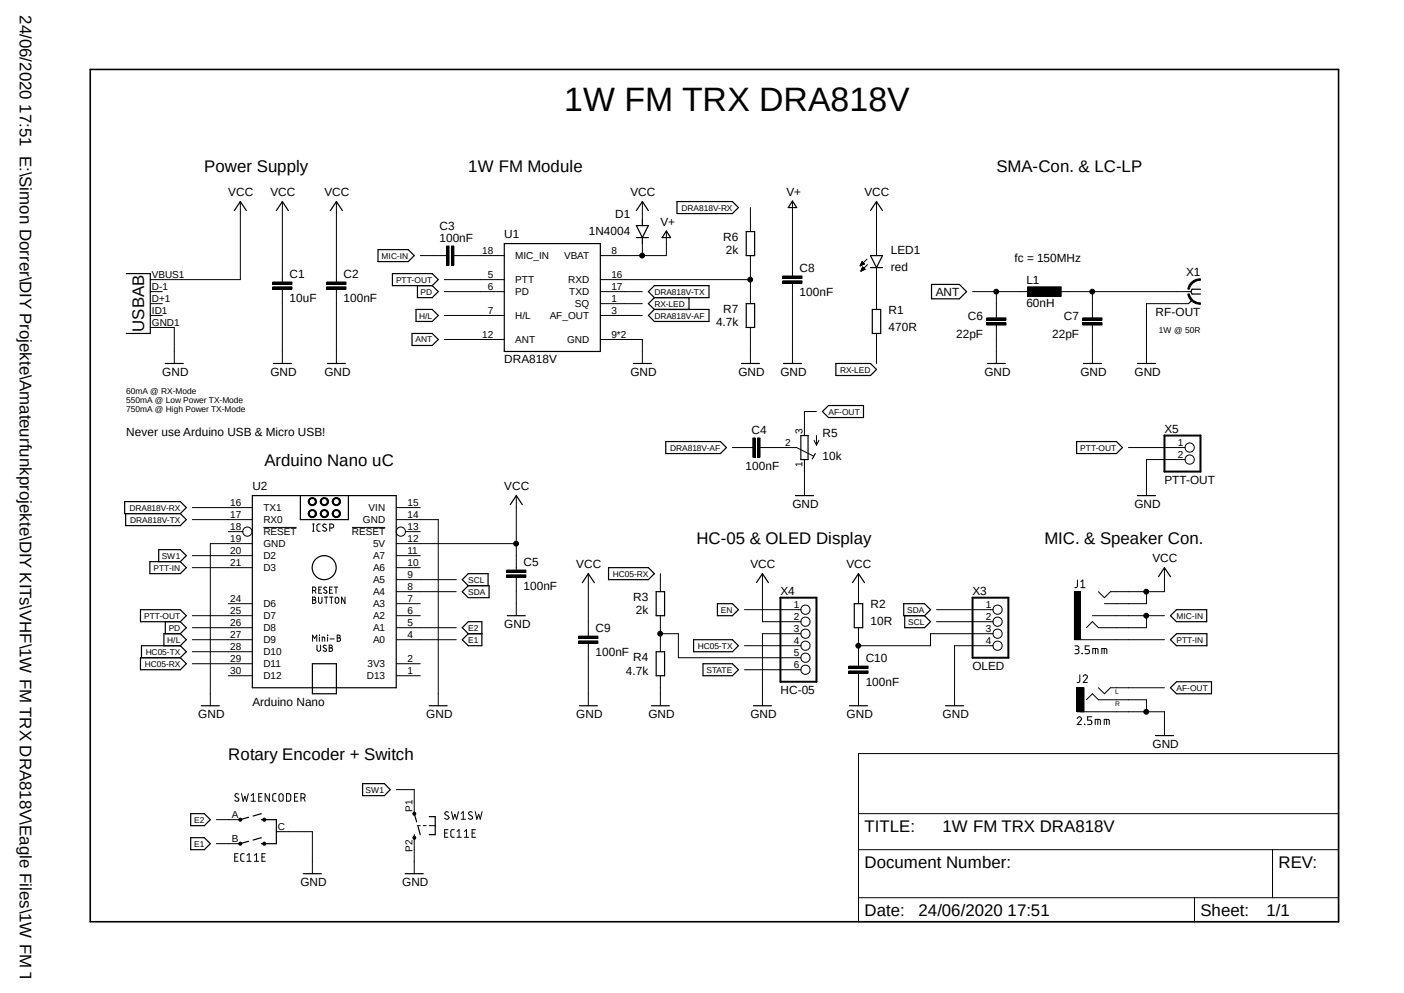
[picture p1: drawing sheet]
<svg xmlns="http://www.w3.org/2000/svg" width="297mm" height="210mm" viewBox="0 0 297 210" stroke-linecap="round" stroke-linejoin="round" font-family="sans-serif">
<path d="M18.5 14.4l265 181.1M283.5 14.4l-265 181.1" fill="none" stroke="#fff" stroke-width=".21"/>
<g fill="none" stroke="#000" stroke-width=".21">
<path d="M50.8 42.6v16.5h-19M57.7 59.6h4.1v.6h-4.1zM59.7 42.6v17M69.1 59.6h4.1v.6h-4.1zM71.2 42.6v17M88.9 54.1h5.6M94 59.1h12.7M94.5 52h.5v4.1h-.5zM95.5 52h.5v4.1h-.5zM96 54.1h10.7M127 59.1h31.8M135.9 42.6v3.8"/>
<path d="M135.9 51.5v2.6M141 49v5.1h-14M158.8 43.9v5.1M158.8 54.1v10.1M165.6 58.4h4.1v.5h-4.1zM165.6 59.4h4.1v.5h-4.1zM167.6 42.6v15.8M167.6 59.9v17M182 56.1h.2M182.1 56h.3M182.1 55.9h.5M182.1 55.8h.7"/>
<path d="M182.2 55.8h.6M182.2 57.3h.1M182.2 57.2h.3M182.2 55.7h.5M182.2 57.1h.5M182.2 55.6h.4M182.2 57h.7M182.3 55.5h.2M182.3 56.9h.6M182.3 55.4h.2M182.3 56.8h.5M182.4 55.3l.5 .5-.9 .4z"/>
<path d="M182.4 56.7h.4M182.4 56.6h.3M182.5 56.5l-.4 .9M182.5 56.5l.5 .5-.9 .4M182.5 56.5l.1 .1M183.4 54.8l-1.5 1.4M183.5 56l-1.4 1.4M185.4 42.6v11.5M185.4 56.6v8.8M252 59.8a2.55 2.55 0 0 1 2-.8v.3a2.46 2.46 0 0 0-2.4 1.9l-.3-.1v-.3zM31.8 64.2h2.5M31.8 66.7h2.5"/>
<path d="M31.8 61.7h2.5M31.8 69.3h5.1v7.6M57.7 60.7h4.1v.5h-4.1zM59.7 61.2v15.7M69.1 60.7h4.1v.5h-4.1zM71.2 61.2v15.7M94 66.7h12.7M94 61.7h12.7M94 71.8h12.7M127 64.2h8.9M127 66.7h8.9M127 61.7h8.9"/>
<path d="M127 71.8h8.9v5.1M158.8 69.3v7.6M185.4 70.5v6.4M205.7 61.7h12.7M208.7 67.2h4.1v.5h-4.1zM208.7 68.2h4.1v.5h-4.1zM210.8 61.7v5.5M210.8 68.7v8.2M217.4 60.7h7.1v2h-7.1zM223.5 61.7h28.4M229.1 67.2h4v.5h-4zM229.1 68.2h4v.5h-4z"/>
<path d="M231.1 61.7v5.5M231.1 68.7v8.2M251.3 62.2l.3-.1a2.35 2.35 0 0 0 2.4 2v.2a2.57 2.57 0 0 1-2.7-2.1zM251.4 64.2h-8.9v12.7M154.9 94.7h4.4M159.3 92.6h.5v4.1h-.5zM160.3 92.6h.5v4.1h-.5zM160.8 94.7h7.7l3.5 1.7M170.2 97.2v7.6M172.2 93.1l.5 1M172.7 87h-2.5v5.1M172.7 92.1v2"/>
<path d="M173.2 93.1l-.5 1M238.7 94.7h12M250.7 97.2h-8.2v7.6M40.7 107.4h12.7M40.7 109.9h12.7M40.7 117.5h12.7M48.3 112.4h3.1M53.4 115h-8.9v34.3M55.7 111.5h7M65.5 107.9a.89 .89 0 0 1 1.4 .4 .89 .89 0 0 1-.6 1.2 .89 .89 0 0 1-1.1-.9h.2a.64 .64 0 0 1 .9-.5 .64 .64 0 0 1 .2 1 .64 .64 0 0 1-1-.2l-.1-.3h-.2zM65.5 105.4a.89 .89 0 0 1 1.4 .3 .89 .89 0 0 1-.6 1.3 .89 .89 0 0 1-1.1-.9h.2a.64 .64 0 0 1 1-.5 .64 .64 0 0 1 .1 1 .64 .64 0 0 1-1-.2l-.1-.3h-.2zM66.1 112.4h.4"/>
<path d="M66.1 110.8h.4M66.3 110.8v1.6M67.7 110.8l-.5 .1-.1 .3v1l.6 .2M68.1 105.4a.89 .89 0 0 1 1.3 .3 .89 .89 0 0 1-.6 1.3 .89 .89 0 0 1-1.1-.9h.3a.64 .64 0 0 1 .9-.5 .64 .64 0 0 1 .2 1 .64 .64 0 0 1-1.1-.2v-.3h-.3zM68.1 107.9a.89 .89 0 0 1 1.3 .4 .89 .89 0 0 1-.6 1.2 .89 .89 0 0 1-1.1-.9h.3a.64 .64 0 0 1 .9-.5 .64 .64 0 0 1 .2 1 .64 .64 0 0 1-1.1-.2v-.3h-.3zM69 111l-.4-.2a.34 .34 0 0 0-.3 .3 .34 .34 0 0 0 .2 .4l.5 .3a.34 .34 0 0 1-.3 .6l-.5-.3M69.8 111.7h.4a.42 .42 0 0 0 .4-.4 .42 .42 0 0 0-.4-.5h-.4v1.6M70.6 105.4a.89 .89 0 0 1 1.4 .3 .89 .89 0 0 1-.7 1.3 .89 .89 0 0 1-1-.9h.2a.64 .64 0 0 1 .9-.5 .64 .64 0 0 1 .2 1 .64 .64 0 0 1-1-.2l-.1-.3h-.2zM70.6 107.9a.89 .89 0 0 1 1.4 .4 .89 .89 0 0 1-.7 1.2 .89 .89 0 0 1-1-.9h.2a.64 .64 0 0 1 .9-.5 .64 .64 0 0 1 .2 1 .64 .64 0 0 1-1-.2l-.1-.3h-.2zM74.5 111.5h7M83.8 109.9h8.9v39.4M83.8 107.4h5.1"/>
<path d="M83.8 115h25.4M83.8 117.5h5.1M85.8 112.4h3.1M109.2 104.8v15.8M40.7 132.8h12.7M40.7 135.3h12.7M40.7 130.2h12.7M40.7 120.1h12.7M40.7 137.8h12.7M48.3 127.7h5.1M66.1 124.9l.6-.1a.37 .37 0 0 0 .1-.4 .37 .37 0 0 0-.3-.2h-.4v1.3M66.1 126.3h.4l.3 .2-.1 .3-.2 .1a.37 .37 0 0 1 .3 .2 .37 .37 0 0 1-.1 .5h-.6z"/>
<path d="M66.1 135.6v-1.3l.4 .7 .5-.7v1.3M66.1 126.9h.4M66.5 124.9l.3 .6M67.1 136.4v1a.38 .38 0 0 0 .3 .4 .38 .38 0 0 0 .4-.4v-1M67.4 126.3v1l.3 .3 .4-.2v-1.1M67.4 124.8h.5M67.6 134.3v.1M67.6 134.7v.9M67.6 134.3h.1M67.6 134.4h.1M68 124.2h-.6v1.3h.6M68.2 135.6v-.9l.5 .1v.8"/>
<path d="M68.6 126.3h.7M69 136.6l-.3-.2-.3 .3 .5 .5a.31 .31 0 0 1 .2 .3 .31 .31 0 0 1-.2 .3l-.5-.2M69 126.3v1.3M69.1 124.3l-.5-.1-.1 .3 .1 .2 .4 .2 .1 .4-.2 .2-.4-.2M69.3 134.3v.1zM69.3 134.7v.9M69.6 136.4l.6 .1 .1 .3-.3 .2 .2 .1a.37 .37 0 0 1 .1 .4 .37 .37 0 0 1-.3 .3h-.4zM69.6 137h.4M69.7 124.8h.5M69.7 126.3h.7M69.8 135.1h.9M70.1 126.3v1.3"/>
<path d="M70.3 124.2h-.6v1.3h.6M70.7 124.2h.8M71 126.5l.1-.1a.38 .38 0 0 1 .6 .3v.6a.38 .38 0 0 1-.4 .3 .38 .38 0 0 1-.4-.3zM71.1 124.2v1.3M71.3 134.3l.6 .1 .1 .3-.3 .2 .2 .1a.37 .37 0 0 1 .1 .4 .37 .37 0 0 1-.3 .2h-.4zM71.3 134.9h.4M73 126.3v1.3l-.7-1.3v1.3M83.8 125.1h12.7M83.8 132.8h12.7M83.8 135.3h12.7M83.8 130.2h5.1M83.8 127.7h5.1"/>
<path d="M83.8 120.1h5.1M83.8 122.6h12.7M107.2 121.6h4.1v.5h-4.1zM107.2 120.6h4.1v.5h-4.1zM109.2 122.1v8.1M122.4 135.6h4.1v.5h-4.1zM122.4 134.5h4.1v.5h-4.1zM124.5 121.3v13.2M124.5 136.1v13.2M139.7 134h3.8v5.1h26M139.7 121.3v3.8M139.7 130.2v7.6"/>
<path d="M157.5 128.9h12M157.5 136.6h12M161.3 121.3v10.2h8.2M169.5 134h-8.2v15.3M181.6 121.3v6.4M181.6 132.8v8.1M198.1 128.9h12M198.1 131.5h12M210.1 134h-13.2v2.6h-15.3M210.1 136.6h-8.2v12.7M227.3 125.1h1.3v10.2h-1.3zM227.4 136.6h.5a.38 .38 0 0 1 .4 .4 .38 .38 0 0 1-.4 .4h-.4"/>
<path d="M227.8 137.4h.2a.46 .46 0 0 1 .2 .5 .46 .46 0 0 1-.4 .4h-.4M227.9 122.7v1.2a.4 .4 0 0 1-.5 .4M228.6 135.3h17.7M228.6 124.3h.9M228.6 123l.5-.3v1.6M228.9 138.2l.1 .1zM230.5 136.6h-.9v.8h.7l.2 .3a.4 .4 0 0 1-.4 .6h-.5M231.1 130.2h15.2M231.2 138.3v-1.1h1l.1 1.1M231.7 137.2v1.1M233.1 138.3v-1.1l1 .1v1M233.6 137.2v1.1"/>
<path d="M242.5 125.1v2.6h-8.9M242.5 130.2v2.6h-10.1l-1.3-1.3-1.3 1.3M246.3 120.1v5h-11.4l-1.3 1.3-1.2-1.3M40.7 140.4h12.7M48.3 142.9h5.1M83.8 140.4h5.1M83.8 142.9h5.1M139.7 142.9v6.4M157.5 141.6h12M179.6 141.9h4v.5h-4zM179.6 140.9h4v.5h-4zM181.6 159.4h101.6v35.5h-101.6z"/>
<path d="M181.6 142.4v6.9M227.8 145.5h1.5v5h-1.5zM227.9 152a.44 .44 0 0 1 .6-.4 .44 .44 0 0 1 .1 .7l-.7 .9h.9M228.4 142.7v1.3a.4 .4 0 0 1-.5 .4M228.6 150.5h17.7v5.1M229.2 143.1a.43 .43 0 0 1 .6-.3 .43 .43 0 0 1 .1 .6l-.7 1h.8M229.4 153.2h.1zM229.8 148l1.3-1.3 1.3 1.3h10.1v2.5M231 151.6h-.9v.7h.5l.4 .4-.2 .5h-.7M231.7 153.2v-1.1l1 .1 .1 1M232.2 152.1v1.1M232.4 145.5l1.2 1.2 1.3-1.2h11.4"/>
<path d="M233.6 153.2v-1.1l1 .2 .1 .9M234.1 152.1v1.1M45.8 173.4h5M45.8 178.4h5M50.5 168l-.6-.1a.38 .38 0 0 0 0 .6l.5 .3a.34 .34 0 0 1 0 .6h-.5l-.2-.2M50.6 173.1l.2-.1 .3 .1 .1 .3-.1 .2h-.5zM50.6 178.2l.2-.1 .3 .1 .1 .2-.1 .3h-.5zM51.1 167.9l.3 1.6 .4-1.1 .4 1.1 .3-1.6M53.1 168.2l.5-.3v1.6M53.1 169.5h.9M54.7 168.6h.6M55.5 167.9h-.8v1.6h.8"/>
<path d="M55.7 173.1l.2-.1 .2 .1 .2 .3-.2 .2h-.4zM55.7 178.2l.2-.1 .2 .1 .2 .2-.2 .3h-.4zM57 167.9v1.6l-.9-1.6v1.6M58.4 167.9h-.5l-.2 .3v1.1l.7 .2M58.5 175.9h7.6v8.9M59.1 168.1a.49 .49 0 0 1 .8 0 1.3 1.3 0 0 1-.2 1.3h-.5a1.3 1.3 0 0 1-.1-1.3zM60.6 167.9h.7a1.26 1.26 0 0 1 .2 1.3l-.2 .2-.7 .1zM62.3 168.6h.5M63 167.9h-.7v1.6h.7M63.7 168.7h.4a.45 .45 0 0 0 .4-.2 .45 .45 0 0 0 0-.4l-.8-.2v1.6M64.2 168.7l.4 .8M83.8 167h3.8v5.1"/>
<path d="M87.4 171.9l.2-.2 .3 .2v.4h-.5zM87.4 177l.2-.2 .3 .2v.4h-.5zM87.6 177.2v7.6M88.3 174.6h.6M89.5 174.6h.7M90.8 174.6h1.3M94.1 176.2h.5M94.8 175.5h-.7v1.6h.7M94.9 171.8l-.2-.1a.39 .39 0 0 0-.5 .1 .39 .39 0 0 0-.1 .4l.8 .6a.34 .34 0 0 1-.3 .5l-.5-.2M95.5 171.7l.4 1.6 .3-1.1 .4 1.1 .4-1.6M96.1 175.5h-.6l-.1 .4v1l.7 .2M96.7 177.1h.9"/>
<path d="M96.7 175.9l.4-.4v1.6M97.6 172l.4-.3v1.6M97.6 173.3h.9M98.3 177.1h.8M98.3 175.9l.4-.4v1.6M99.9 176.2h.5M99.9 171.8l-.2-.1a.37 .37 0 0 0-.5 .1 .37 .37 0 0 0 .1 .5l.6 .5v.3a.6 .6 0 0 1-.8 0M100.5 171.7l.4 1.6 .4-1.1 .3 1.1 .4-1.6M100.6 175.5h-.7v1.6h.7M181.6 179.7h101.6M181.6 172.1h101.6M269.2 179.7v10.2"/>
<path d="M49.7 181.3h.5M50.4 180.6h-.7v1.6h.7M51.6 180.6h-.5l-.2 .3 .1 1.1 .6 .2M52.2 182.2h.9M52.2 180.9l.5-.3v1.6M53.8 182.2h.9M53.8 180.9l.5-.3v1.6M55.4 181.3h.6M56.1 180.6h-.7v1.6h.7M181.6 189.9h101.6M252.7 189.9v5"/>
<circle cx="135.8" cy="54.1" r=".51"/>
<circle cx="158.7" cy="59.1" r=".51"/>
<circle cx="210.7" cy="61.7" r=".51"/>
<circle cx="231.1" cy="61.7" r=".51"/>
<circle cx="251.7" cy="94.7" r=".98"/>
<circle cx="251.7" cy="97.2" r=".98"/>
<circle cx="52.3" cy="112.4" r=".98"/>
<circle cx="84.8" cy="112.4" r=".98"/>
<circle cx="109.2" cy="115" r=".51"/>
<circle cx="139.7" cy="134" r=".51"/>
<circle cx="170.4" cy="134" r=".98"/>
<circle cx="170.4" cy="139.1" r=".98"/>
<circle cx="170.4" cy="128.9" r=".98"/>
<circle cx="170.4" cy="136.6" r=".98"/>
<circle cx="170.4" cy="131.5" r=".98"/>
<circle cx="181.6" cy="136.6" r=".51"/>
<circle cx="211" cy="128.9" r=".98"/>
<circle cx="211" cy="134" r=".98"/>
<circle cx="211" cy="136.6" r=".98"/>
<circle cx="211" cy="131.5" r=".98"/>
<circle cx="242.5" cy="130.2" r=".51"/>
<circle cx="242.5" cy="125.1" r=".51"/>
<circle cx="170.4" cy="141.6" r=".98"/>
<circle cx="242.5" cy="150.5" r=".51"/>
</g>
<g fill="none" stroke="#000" stroke-width=".25">
<path d="M26.7 57.9h5.1v12.6h-5.1M49.6 44.5l1.2-1.9 1.3 1.9M58.5 44.5l1.2-1.9 1.3 1.9M69.9 44.5l1.3-1.9 1.2 1.9M80 52.8h6.4l1.2 1.3-1.2 1.2h-6.4zM83 57.9h8.4l1.3 1.2-1.3 1.3h-8.4zM106.7 51.5h20.3v22.8h-20.3zM134.6 47.7h2.6l-1.3 2.5zM134.6 50.2h2.6M134.6 44.5l1.3-1.9 1.3 1.9M135.9 46.4v1.3M135.9 50.2v1.3"/>
<path d="M141 48.9l.9 1.3h-1.8zM143.2 42.6h11.7l1.3 1.3-1.3 1.3h-11.7zM157.9 49h1.7v5.1h-1.7zM167.6 42.5l.9 1.4h-1.7zM184.2 54.1h2.5l-1.3 2.5zM184.2 56.6h2.5M184.2 44.5l1.2-1.9 1.3 1.9M35 76.9h3.8M57.8 76.9h3.8M69.3 76.9h3.8M87.2 70.5h4.2l1.3 1.3-1.3 1.3h-4.2zM88 65.4h3.4l1.3 1.3-1.3 1.3h-3.4z"/>
<path d="M88.3 60.4v2.5h3.1l1.3-1.2-1.3-1.3M134 76.9h3.8M137.2 61.7l1.2-1.3h11.6v2.5h-11.6zM138.4 65.4h11.6v2.6h-11.6l-1.2-1.3zM138.4 62.9l-1.2 1.3 1.2 1.2M145.8 62.9v2.5M156.8 76.9h3.9M157.9 64.2h1.7v5.1h-1.7zM165.7 76.9h3.8M176.8 76.9h7.4l1.2 1.2-1.2 1.3h-7.4zM184.5 65.4h1.8v5.1h-1.8zM197.1 60.2h5.8l1.6 1.5-1.6 1.5h-5.8z"/>
<path d="M208.9 76.9h3.8M229.2 76.9h3.8M240.6 76.9h3.8M252.2 63.5l-.8 .7M254 61.2h-1.8l-.3 .5 .3 .5h1.8M140.8 93.4h11.6l1.3 1.3-1.3 1.2h-11.6zM169.4 92.1h1.5v5.1h-1.5zM172.5 95.9l-.7 1.2M174 87l1.3-1.2h7.4v2.5h-7.4zM227.8 93.4h8.4l1.2 1.3-1.2 1.2h-8.4zM26.4 106.1h11.7l1.3 1.3-1.3 1.2h-11.7zM26.6 108.6v2.6h11.5l1.3-1.3-1.3-1.3"/>
<path d="M31.7 118.8h6.4l1.3 1.3-1.3 1.2h-6.4zM33.6 118.8v-2.6h4.5l1.3 1.3-1.3 1.3M53.4 104.8h30.4v40.7h-30.4zM63.5 104.8v5.1h10.2v-5.1M108 106.7l1.2-1.9 1.3 1.9M168.3 104.8h3.8M240.6 104.8h3.8M29.7 128.9h8.4l1.3 1.3-1.3 1.3h-8.4zM29.7 139.1h8.4l1.3 1.3-1.3 1.2h-8.4zM35 131.5v2.5M38.1 131.5l1.3 1.3-1.3 1.2M38.1 134h-3.4v2.6"/>
<path d="M38.1 134l1.3 1.3-1.3 1.3M38.1 136.6h-8.2v2.5M38.1 136.6l1.3 1.2-1.3 1.3M97.8 132.8l1.3-1.3h2.8v5.1h-2.8l-1.3-1.3 1.3-1.3zM97.8 125.1l1.3-1.2h4.4v2.5h-4.4zM99.1 134h2.8M99.1 123.9l-1.3-1.3 1.3-1.3h4.2v2.6M107.3 130.2h3.8M123.2 123.2l1.3-1.9 1.2 1.9M128.7 120.1h8.5l1.2 1.2-1.2 1.3h-8.5zM138.8 125.1h1.8v5.1h-1.8zM138.8 137.8h1.8v5.1h-1.8z"/>
<path d="M146.7 135.3h8.2l1.3 1.3-1.3 1.2h-8.2zM151.8 127.7h3.1l1.3 1.2-1.3 1.3h-3.1zM160 123.2l1.3-1.9 1.3 1.9M180.3 123.2l1.3-1.9 1.3 1.9M180.7 127.7h1.8v5.1h-1.8zM191.2 127.7h4.4l1.3 1.2-1.3 1.3h-4.4zM191.4 130.2v2.6h4.2l1.3-1.3-1.3-1.3M245.1 122l1.2-1.9 1.3 1.9M247.6 135.3l1.3-1.3h6.4v2.6h-6.4zM248.9 128.9h6.4v2.6h-6.4l-1.3-1.3zM42.6 149.3h3.8M66.1 140.4h5.1v6.3h-5.1z"/>
<path d="M90.8 149.3h3.8M122.6 149.3h3.8M137.8 149.3h3.8M148.7 140.4h6.2l1.3 1.2-1.3 1.3h-6.2zM159.4 149.3h3.8M179.7 149.3h3.8M200 149.3h3.8M244.4 155.6h3.8M247.6 145.5l1.3-1.3h7.4v2.5h-7.4zM40.3 177.2h2.9l1.3 1.2-1.3 1.3h-2.9zM40.3 172.1h2.9l1.3 1.3-1.3 1.2h-2.9zM52.6 172.8l-1.8 .6"/>
<path d="M52.6 177.9l-1.8 .5M55.3 173.4h3.2v5h-3.2M55.3 172.1l-1.7 .5M55.3 177.2l-1.7 .5M76.7 165.7h4.6l1.3 1.3-1.3 1.3h-4.6zM87.6 176.5v.7M87.6 172.1l.5 1.7M88.4 174.8l.5 1.7M90.8 172.7h1.3v3.8h-1.3M64.2 184.8h3.8M85.7 184.8h3.8"/>
<circle cx="68.6" cy="120.1" r="2.54"/>
</g>
<path d="M19.1 14.7h264.1v180.2h-264.1z" fill="none" stroke="#000" stroke-width=".34"/>
<g fill="#000">
<path d="M57.7 59.6h4.1v.6h-4.1z" fill-rule="evenodd"/>
<path d="M69.1 59.6h4.1v.6h-4.1z" fill-rule="evenodd"/>
<path d="M94.5 52h.5v4.1h-.5z" fill-rule="evenodd"/>
<path d="M95.5 52h.5v4.1h-.5z" fill-rule="evenodd"/>
<path d="M165.6 58.4h4.1v.5h-4.1z" fill-rule="evenodd"/>
<path d="M165.6 59.4h4.1v.5h-4.1z" fill-rule="evenodd"/>
<path d="M252 59.8a2.55 2.55 0 0 1 2-.8v.3a2.46 2.46 0 0 0-2.4 1.9l-.3-.1v-.3z" fill-rule="evenodd"/>
<path d="M57.7 60.7h4.1v.5h-4.1z" fill-rule="evenodd"/>
<path d="M69.1 60.7h4.1v.5h-4.1z" fill-rule="evenodd"/>
<path d="M208.7 67.2h4.1v.5h-4.1z" fill-rule="evenodd"/>
<path d="M208.7 68.2h4.1v.5h-4.1z" fill-rule="evenodd"/>
<path d="M217.4 60.7h7.1v2h-7.1z" fill-rule="evenodd"/>
<path d="M229.1 67.2h4v.5h-4z" fill-rule="evenodd"/>
<path d="M229.1 68.2h4v.5h-4z" fill-rule="evenodd"/>
<path d="M251.3 62.2l.3-.1a2.35 2.35 0 0 0 2.4 2v.2a2.57 2.57 0 0 1-2.7-2.1z" fill-rule="evenodd"/>
<path d="M159.3 92.6h.5v4.1h-.5z" fill-rule="evenodd"/>
<path d="M160.3 92.6h.5v4.1h-.5z" fill-rule="evenodd"/>
<path d="M65.5 107.9a.89 .89 0 0 1 1.4 .4 .89 .89 0 0 1-.6 1.2 .89 .89 0 0 1-1.1-.9h.2a.64 .64 0 0 1 .9-.5 .64 .64 0 0 1 .2 1 .64 .64 0 0 1-1-.2l-.1-.3h-.2z" fill-rule="evenodd"/>
<path d="M65.5 105.4a.89 .89 0 0 1 1.4 .3 .89 .89 0 0 1-.6 1.3 .89 .89 0 0 1-1.1-.9h.2a.64 .64 0 0 1 1-.5 .64 .64 0 0 1 .1 1 .64 .64 0 0 1-1-.2l-.1-.3h-.2z" fill-rule="evenodd"/>
<path d="M68.1 105.4a.89 .89 0 0 1 1.3 .3 .89 .89 0 0 1-.6 1.3 .89 .89 0 0 1-1.1-.9h.3a.64 .64 0 0 1 .9-.5 .64 .64 0 0 1 .2 1 .64 .64 0 0 1-1.1-.2v-.3h-.3z" fill-rule="evenodd"/>
<path d="M68.1 107.9a.89 .89 0 0 1 1.3 .4 .89 .89 0 0 1-.6 1.2 .89 .89 0 0 1-1.1-.9h.3a.64 .64 0 0 1 .9-.5 .64 .64 0 0 1 .2 1 .64 .64 0 0 1-1.1-.2v-.3h-.3z" fill-rule="evenodd"/>
<path d="M70.6 105.4a.89 .89 0 0 1 1.4 .3 .89 .89 0 0 1-.7 1.3 .89 .89 0 0 1-1-.9h.2a.64 .64 0 0 1 .9-.5 .64 .64 0 0 1 .2 1 .64 .64 0 0 1-1-.2l-.1-.3h-.2z" fill-rule="evenodd"/>
<path d="M70.6 107.9a.89 .89 0 0 1 1.4 .4 .89 .89 0 0 1-.7 1.2 .89 .89 0 0 1-1-.9h.2a.64 .64 0 0 1 .9-.5 .64 .64 0 0 1 .2 1 .64 .64 0 0 1-1-.2l-.1-.3h-.2z" fill-rule="evenodd"/>
<path d="M107.2 121.6h4.1v.5h-4.1z" fill-rule="evenodd"/>
<path d="M107.2 120.6h4.1v.5h-4.1z" fill-rule="evenodd"/>
<path d="M122.4 135.6h4.1v.5h-4.1z" fill-rule="evenodd"/>
<path d="M122.4 134.5h4.1v.5h-4.1z" fill-rule="evenodd"/>
<path d="M227.3 125.1h1.3v10.2h-1.3z" fill-rule="evenodd"/>
<path d="M179.6 141.9h4v.5h-4z" fill-rule="evenodd"/>
<path d="M179.6 140.9h4v.5h-4z" fill-rule="evenodd"/>
<path d="M227.8 145.5h1.5v5h-1.5z" fill-rule="evenodd"/>
<path d="M50.6 173.1l.2-.1 .3 .1 .1 .3-.1 .2h-.5z" fill-rule="evenodd"/>
<path d="M50.6 178.2l.2-.1 .3 .1 .1 .2-.1 .3h-.5z" fill-rule="evenodd"/>
<path d="M55.7 173.1l.2-.1 .2 .1 .2 .3-.2 .2h-.4z" fill-rule="evenodd"/>
<path d="M55.7 178.2l.2-.1 .2 .1 .2 .2-.2 .3h-.4z" fill-rule="evenodd"/>
<path d="M87.4 171.9l.2-.2 .3 .2v.4h-.5z" fill-rule="evenodd"/>
<path d="M87.4 177l.2-.2 .3 .2v.4h-.5z" fill-rule="evenodd"/>
<circle cx="135.8" cy="54.1" r=".51"/>
<circle cx="158.7" cy="59.1" r=".51"/>
<circle cx="210.7" cy="61.7" r=".51"/>
<circle cx="231.1" cy="61.7" r=".51"/>
<circle cx="109.2" cy="115" r=".51"/>
<circle cx="139.7" cy="134" r=".51"/>
<circle cx="181.6" cy="136.6" r=".51"/>
<circle cx="242.5" cy="130.2" r=".51"/>
<circle cx="242.5" cy="125.1" r=".51"/>
<circle cx="242.5" cy="150.5" r=".51"/>
</g>
<path d="M246.3 92.1h7.7v7.6h-7.7zM165.1 126.4h7.6v17.8h-7.6zM205.7 126.4h7.6v12.7h-7.6z" fill="none" stroke="#000" stroke-width=".42"/>
<text font-size="7.2" x="119.4" y="23.6">1W FM TRX DRA818V</text>
<g font-size="3.6">
<text x="4.2" y="3.2" transform="rotate(90 4.2 3.2)">24/06/2020 17:51 E:\Simon Dorrer\DIY Projekte\Amateurfunkprojekte\DIY KITs\VHF\1W FM TRX DRA818V\Eagle Files\1W FM TRX</text>
<text x="43.2" y="36.3">Power Supply</text>
<text x="99.1" y="36.3">1W FM Module</text>
<text x="210.8" y="36.3">SMA-Con. &amp; LC-LP</text>
<text x="30.5" y="70.2" transform="rotate(-90 30.5 70.2)">USBAB</text>
<text x="55.9" y="98.5">Arduino Nano uC</text>
<text x="147.3" y="115">HC-05 &amp; OLED Display</text>
<text x="220.9" y="115">MIC. &amp; Speaker Con.</text>
<text x="48.3" y="160.7">Rotary Encoder + Switch</text>
<text x="182.9" y="175.9">TITLE:</text>
<text x="199.4" y="175.9">1W FM TRX DRA818V</text>
<text x="182.9" y="183.5">Document Number:</text>
<text x="270.5" y="183.5">REV:</text>
<text x="182.9" y="193.7">Date:</text>
<text x="194.3" y="193.7">24/06/2020 17:51</text>
<text x="253.9" y="193.7">Sheet:</text>
<text x="267.9" y="193.7">1/1</text>
</g>
<g font-size="2.5">
<text x="48.3" y="41.4">VCC</text>
<text x="57.2" y="41.4">VCC</text>
<text x="68.6" y="41.4">VCC</text>
<text x="133.4" y="41.4">VCC</text>
<text x="166.4" y="41.4">V+</text>
<text x="182.9" y="41.4">VCC</text>
<text x="130.1" y="46.1">D1</text>
<text x="139.7" y="47.7">V+</text>
<text x="93" y="51.1">100nF</text>
<text x="93" y="48.6">C3</text>
<text x="106.7" y="50.2">U1</text>
<text x="124.5" y="49.7">1N4004</text>
<text x="153" y="51">R6</text>
<text x="153.5" y="53.8">2k</text>
<text x="188.5" y="53.8">LED1</text>
<text x="61.3" y="58.8">C1</text>
<text x="72.7" y="58.8">C2</text>
<text x="169.2" y="57.5">C8</text>
<text x="188.5" y="57.2">red</text>
<text x="214.6" y="55.3">fc = 150MHz</text>
<text x="250.9" y="58.4">X1</text>
<text x="61.3" y="63.8">10uF</text>
<text x="72.7" y="63.8">100nF</text>
<text x="169.2" y="62.6">100nF</text>
<text x="198" y="62.6">ANT</text>
<text x="217.1" y="65">60nH</text>
<text x="217.1" y="60.2">L1</text>
<text x="151.5" y="69">4.7k</text>
<text x="153" y="66.2">R7</text>
<text x="188" y="70">470R</text>
<text x="188" y="66.5">R1</text>
<text x="202.3" y="71.4">22pF</text>
<text x="204.8" y="67.6">C6</text>
<text x="222.6" y="71.4">22pF</text>
<text x="225.1" y="67.6">C7</text>
<text x="244.5" y="66.8">RF-OUT</text>
<text x="106.7" y="76.9">DRA818V</text>
<text x="34.3" y="79.4">GND</text>
<text x="57.2" y="79.4">GND</text>
<text x="68.6" y="79.4">GND</text>
<text x="133.4" y="79.4">GND</text>
<text x="156.2" y="79.4">GND</text>
<text x="165.1" y="79.4">GND</text>
<text x="208.2" y="79.4">GND</text>
<text x="228.6" y="79.4">GND</text>
<text x="240" y="79.4">GND</text>
<text x="26.7" y="92.1">Never use Arduino USB &amp; Micro USB!</text>
<text x="159" y="91.7">C4</text>
<text x="174" y="92.5">R5</text>
<text x="246.3" y="91.5">X5</text>
<text x="157.7" y="99.4">100nF</text>
<text x="174" y="97.2">10k</text>
<text x="53.4" y="103.5">U2</text>
<text x="106.7" y="103.5">VCC</text>
<text x="167.6" y="107.4">GND</text>
<text x="240" y="107.4">GND</text>
<text x="246.3" y="102.3">PTT-OUT</text>
<text x="110.7" y="119.7">C5</text>
<text x="243.8" y="118.8">VCC</text>
<text x="110.7" y="124.8">100nF</text>
<text x="121.9" y="120.1">VCC</text>
<text x="158.8" y="120.1">VCC</text>
<text x="165.1" y="125.8">X4</text>
<text x="179.1" y="120.1">VCC</text>
<text x="205.7" y="125.8">X3</text>
<text x="133.9" y="127.1">R3</text>
<text x="134.5" y="130">2k</text>
<text x="184.1" y="128.7">R2</text>
<text x="106.7" y="132.8">GND</text>
<text x="126" y="133.6">C9</text>
<text x="184.1" y="132.2">10R</text>
<text x="126" y="138.7">100nF</text>
<text x="132.4" y="142.7">4.7k</text>
<text x="133.9" y="139.8">R4</text>
<text x="183.1" y="140">C10</text>
<text x="205.7" y="141.6">OLED</text>
<text x="53.4" y="149.3">Arduino Nano</text>
<text x="165.1" y="146.7">HC-05</text>
<text x="183.1" y="145.1">100nF</text>
<text x="42" y="151.8">GND</text>
<text x="90.2" y="151.8">GND</text>
<text x="121.9" y="151.8">GND</text>
<text x="137.2" y="151.8">GND</text>
<text x="158.8" y="151.8">GND</text>
<text x="179.1" y="151.8">GND</text>
<text x="199.4" y="151.8">GND</text>
<text x="243.8" y="158.1">GND</text>
<text x="63.5" y="187.3">GND</text>
<text x="85.1" y="187.3">GND</text>
</g>
<g font-size="2.1">
<text x="102" y="53.7">18</text>
<text x="129.3" y="53.7">8</text>
<text x="32.1" y="58.8">VBUS1</text>
<text x="103.2" y="58.8">5</text>
<text x="109" y="59.9">PTT</text>
<text x="109" y="54.8">MIC_IN</text>
<text x="119.3" y="54.8">VBAT</text>
<text x="120.2" y="59.9">RXD</text>
<text x="129.3" y="58.8">16</text>
<text x="32.1" y="63.8">D+1</text>
<text x="32.1" y="61.3">D-1</text>
<text x="103.2" y="61.3">6</text>
<text x="109" y="62.4">PD</text>
<text x="120.4" y="62.4">TXD</text>
<text x="121.6" y="65">SQ</text>
<text x="129.3" y="63.8">1</text>
<text x="129.3" y="61.3">17</text>
<text x="32.1" y="68.9">GND1</text>
<text x="32.1" y="66.4">ID1</text>
<text x="102" y="71.5">12</text>
<text x="103.2" y="66.4">7</text>
<text x="109" y="67.5">H/L</text>
<text x="116.3" y="67.5">AF_OUT</text>
<text x="129.3" y="66.4">3</text>
<text x="129.3" y="71.5">9*2</text>
<text x="109" y="72.6">ANT</text>
<text x="120" y="72.6">GND</text>
<text x="166.1" y="94.3">2</text>
<text x="169.8" y="91.8" transform="rotate(-90 169.8 91.8)">3</text>
<text x="249.2" y="94.3">1</text>
<text x="169.8" y="98.8" transform="rotate(-90 169.8 98.8)">1</text>
<text x="249.2" y="96.9">2</text>
<text x="48.7" y="107">16</text>
<text x="86.2" y="107">15</text>
<text x="48.7" y="109.6">17</text>
<text x="48.7" y="112.1">18</text>
<text x="55.7" y="108.1">TX1</text>
<text x="55.7" y="110.7">RX0</text>
<text x="55.7" y="113.2">RESET</text>
<text x="74.5" y="113.2">RESET</text>
<text x="76.8" y="110.7">GND</text>
<text x="78" y="108.1">VIN</text>
<text x="86.2" y="112.1">13</text>
<text x="86.2" y="109.6">14</text>
<text x="48.7" y="114.6">19</text>
<text x="48.7" y="117.2">20</text>
<text x="48.7" y="119.7">21</text>
<text x="55.7" y="115.7">GND</text>
<text x="55.7" y="118.3">D2</text>
<text x="78.9" y="118.3">A7</text>
<text x="78.9" y="115.7">5V</text>
<text x="86.2" y="119.7">10</text>
<text x="86.2" y="117.2">11</text>
<text x="86.2" y="114.6">12</text>
<text x="55.7" y="120.8">D3</text>
<text x="78.9" y="125.9">A4</text>
<text x="78.9" y="123.4">A5</text>
<text x="78.9" y="120.8">A6</text>
<text x="86.2" y="124.8">8</text>
<text x="86.2" y="122.2">9</text>
<text x="48.7" y="127.3">24</text>
<text x="48.7" y="129.8">25</text>
<text x="55.7" y="128.4">D6</text>
<text x="55.7" y="131">D7</text>
<text x="78.9" y="131">A2</text>
<text x="78.9" y="128.4">A3</text>
<text x="86.2" y="129.8">6</text>
<text x="86.2" y="127.3">7</text>
<text x="167.9" y="128.6">1</text>
<text x="167.9" y="131.1">2</text>
<text x="208.5" y="128.6">1</text>
<text x="208.5" y="131.1">2</text>
<text x="48.7" y="132.4">26</text>
<text x="48.7" y="134.9">27</text>
<text x="48.7" y="137.5">28</text>
<text x="55.7" y="133.5">D8</text>
<text x="55.7" y="136.1">D9</text>
<text x="78.9" y="136.1">A0</text>
<text x="78.9" y="133.5">A1</text>
<text x="86.2" y="134.9">4</text>
<text x="86.2" y="132.4">5</text>
<text x="167.9" y="133.6">3</text>
<text x="167.9" y="136.2">4</text>
<text x="208.5" y="133.6">3</text>
<text x="208.5" y="136.2">4</text>
<text x="48.7" y="140">29</text>
<text x="48.7" y="142.5">30</text>
<text x="55.7" y="138.6">D10</text>
<text x="55.7" y="141.1">D11</text>
<text x="55.7" y="143.7">D12</text>
<text x="77.6" y="143.7">D13</text>
<text x="77.7" y="141.1">3V3</text>
<text x="86.2" y="142.5">1</text>
<text x="86.2" y="140">2</text>
<text x="167.9" y="138.7">5</text>
<text x="167.9" y="141.3">6</text>
<text x="49.1" y="173">A</text>
<text x="87.3" y="171.7" transform="rotate(-90 87.3 171.7)">P1</text>
<text x="49.1" y="178.1">B</text>
<text x="58.8" y="175.6">C</text>
<text x="87.3" y="180.1" transform="rotate(-90 87.3 180.1)">P2</text>
</g>
<g font-size="1.8">
<text x="144.2" y="44.5">DRA818V-RX</text>
<text x="80.7" y="54.7">MIC-IN</text>
<text x="83.8" y="59.8">PTT-OUT</text>
<text x="89" y="62.3">PD</text>
<text x="138.4" y="64.9">RX-LED</text>
<text x="138.4" y="62.3">DRA818V-TX</text>
<text x="88.7" y="67.4">H/L</text>
<text x="138.4" y="67.4">DRA818V-AF</text>
<text x="245.2" y="70.5">1W @ 50R</text>
<text x="87.9" y="72.4">ANT</text>
<text x="26.7" y="83.2">60mA @ RX-Mode</text>
<text x="177.7" y="78.8">RX-LED</text>
<text x="26.7" y="85.1">550mA @ Low Power TX-Mode</text>
<text x="26.7" y="87">750mA @ High Power TX-Mode</text>
<text x="175.3" y="87.7">AF-OUT</text>
<text x="141.8" y="95.3">DRA818V-AF</text>
<text x="228.5" y="95.3">PTT-OUT</text>
<text x="27.4" y="108">DRA818V-RX</text>
<text x="27.6" y="110.5">DRA818V-TX</text>
<text x="34.2" y="118.2">SW1</text>
<text x="32.5" y="120.7">PTT-IN</text>
<text x="99.1" y="123.2">SCL</text>
<text x="99.1" y="125.8">SDA</text>
<text x="129.7" y="122">HC05-RX</text>
<text x="30.5" y="130.9">PTT-OUT</text>
<text x="152.5" y="129.6">EN</text>
<text x="191.9" y="129.6">SDA</text>
<text x="248.9" y="130.9">MIC-IN</text>
<text x="35.4" y="135.9">H/L</text>
<text x="35.7" y="133.4">PD</text>
<text x="99.1" y="135.9">E1</text>
<text x="99.1" y="133.4">E2</text>
<text x="147.6" y="137.2">HC05-TX</text>
<text x="192.2" y="132.1">SCL</text>
<text x="248.9" y="135.9">PTT-IN</text>
<text x="30.6" y="141">HC05-RX</text>
<text x="30.8" y="138.5">HC05-TX</text>
<text x="149.4" y="142.3">STATE</text>
<text x="248.9" y="146.1">AF-OUT</text>
<text x="77.3" y="167.6">SW1</text>
<text x="41.1" y="174">E2</text>
<text x="41.1" y="179.1">E1</text>
</g>
<g font-size="1.4">
<text x="235.9" y="146.7">L</text>
<text x="235.9" y="149.3">R</text>
</g>
</svg>
